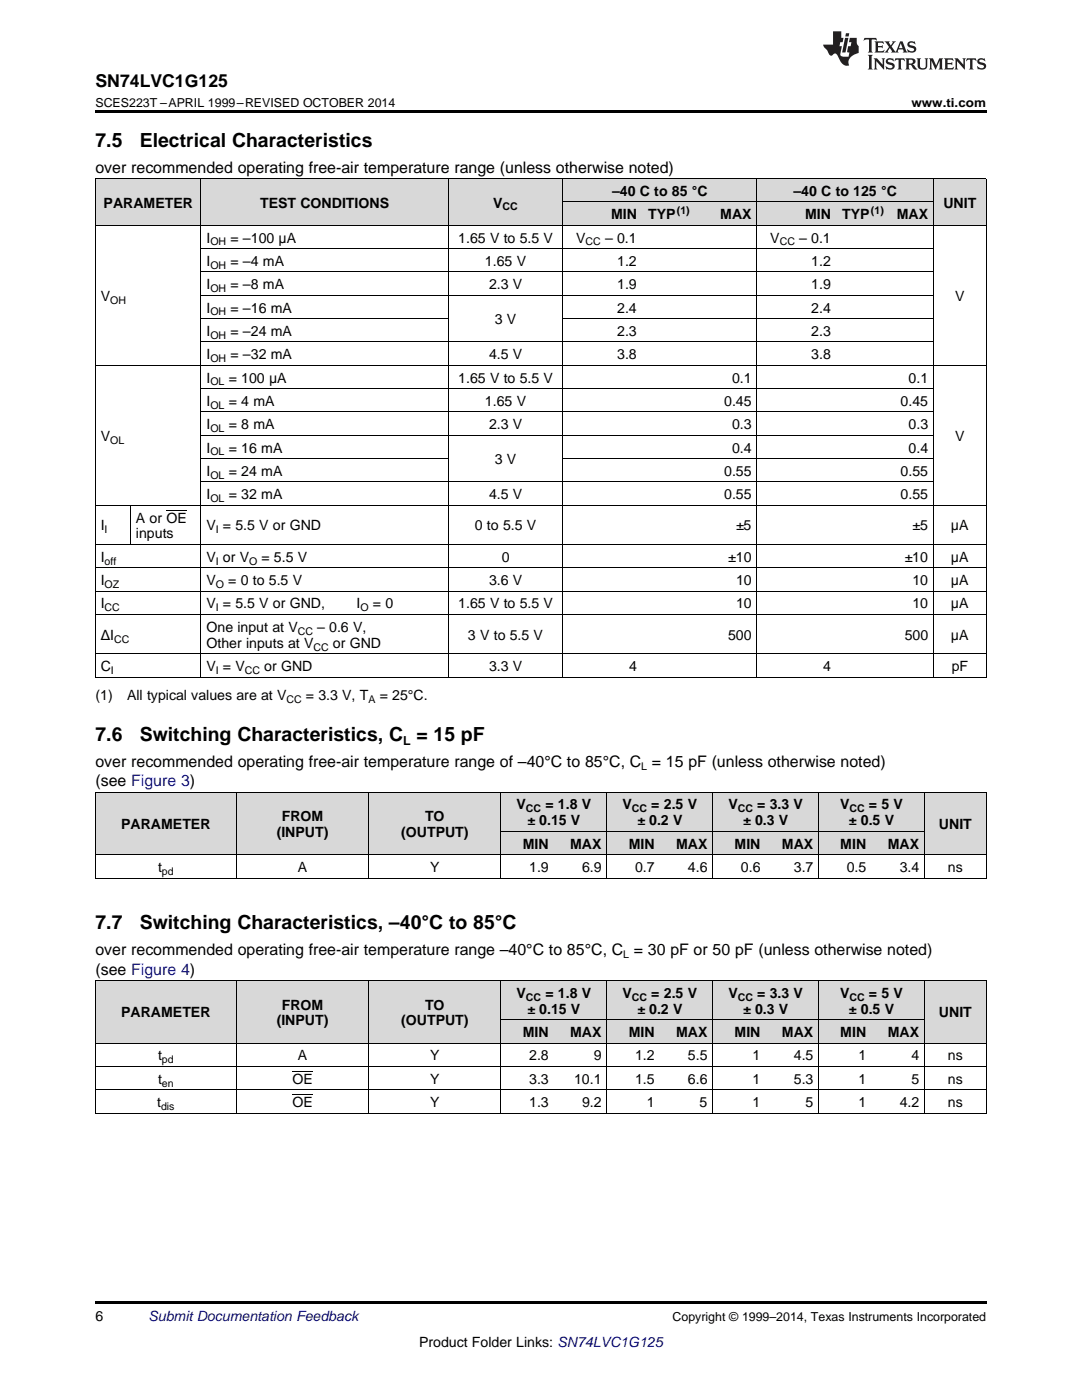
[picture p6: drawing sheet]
<svg xmlns="http://www.w3.org/2000/svg" width="216mm" height="279mm" viewBox="0 0 216 279" stroke-linecap="round" stroke-linejoin="round" font-family="sans-serif">
<g fill="#d8d8d8">
<path d="M19 195.8h28.2v12.4h-28.2z"/>
<path d="M47.2 195.8h26.4v12.4h-26.4z"/>
<path d="M73.6 195.8h26.4v12.4h-26.4z"/>
<path d="M100 203.6h10.6v4.6h-10.6z"/>
<path d="M110.6 203.6h10.5v4.6h-10.5z"/>
<path d="M121.1 203.6h10.6v4.6h-10.6z"/>
<path d="M131.7 203.6h10.6v4.6h-10.6z"/>
<path d="M142.3 203.6h10.5v4.6h-10.5z"/>
<path d="M152.8 203.6h10.6v4.6h-10.6z"/>
<path d="M163.4 203.6h10.6v4.6h-10.6z"/>
<path d="M174 203.6h10.5v4.6h-10.5z"/>
<path d="M184.5 195.8h12.3v12.4h-12.3z"/>
<path d="M100 195.8h10.6v7.8h-10.6z"/>
<path d="M110.6 195.8h10.5v7.8h-10.5z"/>
<path d="M121.1 195.8h10.6v7.8h-10.6z"/>
<path d="M131.7 195.8h10.6v7.8h-10.6z"/>
<path d="M142.3 195.8h10.5v7.8h-10.5z"/>
<path d="M152.8 195.8h10.6v7.8h-10.6z"/>
<path d="M163.4 195.8h10.6v7.8h-10.6z"/>
<path d="M174 195.8h10.5v7.8h-10.5z"/>
<path d="M19 158.2h28.2v12.4h-28.2z"/>
<path d="M47.2 158.2h26.4v12.4h-26.4z"/>
<path d="M73.6 158.2h26.4v12.4h-26.4z"/>
<path d="M100 166h10.6v4.6h-10.6z"/>
<path d="M110.6 166h10.5v4.6h-10.5z"/>
<path d="M121.1 166h10.6v4.6h-10.6z"/>
<path d="M131.7 166h10.6v4.6h-10.6z"/>
<path d="M142.3 166h10.5v4.6h-10.5z"/>
<path d="M152.8 166h10.6v4.6h-10.6z"/>
<path d="M163.4 166h10.6v4.6h-10.6z"/>
<path d="M174 166h10.5v4.6h-10.5z"/>
<path d="M184.5 158.2h12.3v12.4h-12.3z"/>
<path d="M100 158.2h10.6v7.8h-10.6z"/>
<path d="M110.6 158.2h10.5v7.8h-10.5z"/>
<path d="M121.1 158.2h10.6v7.8h-10.6z"/>
<path d="M131.7 158.2h10.6v7.8h-10.6z"/>
<path d="M142.3 158.2h10.5v7.8h-10.5z"/>
<path d="M152.8 158.2h10.6v7.8h-10.6z"/>
<path d="M163.4 158.2h10.6v7.8h-10.6z"/>
<path d="M174 158.2h10.5v7.8h-10.5z"/>
<path d="M19 35.7h7.1v9.3h-7.1z"/>
<path d="M26.1 35.7h1.7v9.3h-1.7z"/>
<path d="M27.8 35.7h12.3v9.3h-12.3z"/>
<path d="M40.1 35.7h12.4v9.3h-12.4z"/>
<path d="M52.5 35.7h17.6v9.3h-17.6z"/>
<path d="M70.1 35.7h19.4v9.3h-19.4z"/>
<path d="M89.5 35.7h22.8v9.3h-22.8z"/>
<path d="M112.3 40.4h15.9v4.6h-15.9z"/>
<path d="M128.2 40.4h10.5v4.6h-10.5z"/>
<path d="M138.7 40.4h12.4v4.6h-12.4z"/>
<path d="M151.1 40.4h15.8v4.6h-15.8z"/>
<path d="M166.9 40.4h10.6v4.6h-10.6z"/>
<path d="M177.5 40.4h8.8v4.6h-8.8z"/>
<path d="M186.3 35.7h10.5v9.3h-10.5z"/>
<path d="M112.3 35.7h15.9v4.7h-15.9z"/>
<path d="M128.2 35.7h10.5v4.7h-10.5z"/>
<path d="M138.7 35.7h12.4v4.7h-12.4z"/>
<path d="M151.1 35.7h15.8v4.7h-15.8z"/>
<path d="M166.9 35.7h10.6v4.7h-10.6z"/>
<path d="M177.5 35.7h8.8v4.7h-8.8z"/>
</g>
<g fill="#000">
<path d="M19 22h177.8v.5h-177.8zM26.1 35.6h1.7v.1h-1.7zM19 135.1l.2 .1zM27.7 135.1l.1 .1zM40 135.1l.1 .1zM52.4 135.1l.1 .1zM70 135.1l.1 .1zM89.4 135.1l.1 .1zM112.2 135.1l.1 .1zM128.1 135.1l.1 .1zM138.6 135.1l.1 .1zM151 135.1l.1 .1z"/>
<path d="M166.8 135.1l.1 .1zM177.4 135.1l.1 .1zM186.2 135.1l.1 .1zM196.7 135.1l.1 .1zM19 175.3h.2zM73.5 175.3h.1zM99.9 175.3h.1zM110.5 175.3h.1zM121 175.3h.1zM131.6 175.3h.1zM142.2 175.3h.1zM152.7 175.3h.1z"/>
<path d="M163.3 175.3h.1zM173.8 175.3h.2zM184.4 175.3h.1zM196.7 175.3h.1zM19 259.7h177.8v.5h-177.8z"/>
</g>
<g fill="none" stroke="#000" stroke-width=".2">
<path d="M19 35.6h177.8M19.1 35.7v99.5M40.1 35.7v99.5M89.4 35.7v99.5M112.3 35.7v99.5M151 35.7v99.5M186.2 35.7v99.5M196.8 35.7v99.5M19 45h177.8M40.1 58.9h146.2M40.1 54.3h146.2M40.1 49.6h146.2"/>
<path d="M112.3 40.3h74M19 72.9h177.8M40.1 77.6h146.2M40.1 68.2h146.2M40.1 63.6h49.3M112.3 63.6h74M40.1 96.2h146.2M40.1 91.5h49.3M40.1 86.9h146.2M40.1 82.2h146.2M112.3 91.5h74M19 118h177.8"/>
<path d="M19 113.3h177.8M19 108.7h177.8M19 100.8h177.8M26 100.9v7.8M19 135.1h177.8M19 130.5h177.8M19 122.6h177.8M19 158.1h177.8M19.1 158.1v17.2M47.1 158.1v17.2M73.5 158.1v17.2M100 158.1v17.2"/>
<path d="M121.1 158.1v17.2M142.2 158.1v17.2M163.3 158.1v17.2M184.4 158.1v17.2M196.8 158.1v17.2M19 175.2h177.8M19 170.6h177.8M100 165.9h84.5M19 195.7h177.8M19.1 195.8v26.4M47.1 195.8v26.4M73.5 195.8v26.4"/>
<path d="M100 195.8v26.4M121.1 195.8v26.4M142.2 195.8v26.4M163.3 195.8v26.4M184.4 195.8v26.4M196.8 195.8v26.4M19 217.5h177.8M19 212.8h177.8M19 208.2h177.8M100 203.5h84.5M19 222.2h177.8"/>
</g>
<g fill="#231f20">
<path d="M172.5 7.6l-.1 .5 .4-.2h.6v.1v2.1l-.2 .4h.9l-.2-.4v-2.1l.1-.1h.5l.5 .2-.2-.5zM174.5 8.3l.2 .3v1.5l-.2 .4h1.8l.2-.6a1.04 1.04 0 0 1-1.3 .2v-.7h.6l.3 .2v-.6l-.3 .2h-.6v-.6l.8-.1 .4 .3-.2-.5zM176.5 8.3l.9 1.1-.9 1.1h.8l-.2-.2 .4-.7 .5 .7-.2 .2h1.5l-.2-.2 .2-.4h.9l.1 .4-.2 .2h1l-.3-.3-.7-1.9h-.5l-.9 2-.8-1 .9-1h-.8l.1 .3-.4 .5-.3-.6 .1-.2zM179.7 8.6l.4 1h-.7zM181.3 8.4a.63 .63 0 0 0-.2 .7 .63 .63 0 0 0 .6 .4l.6 .2 .1 .2a.75 .75 0 0 1-.7 .4 .75 .75 0 0 1-.6-.5l.1 .7 .1-.1a1.11 1.11 0 0 0 1.5-.6 1.13 1.13 0 0 0-1.2-.8l-.1-.4a1.04 1.04 0 0 1 1.2 .2l-.2-.5-.2 .1-.4-.2zM173.2 10.9l.2 .4v2.2l-.2 .4h1l-.3-.4v-2.2l.3-.4zM174.3 11.6l.3 .4v1.5l-.3 .4h.8l-.2-.4v-1.3l1.5 1.7v-1.9l.2-.4h-.7l.2 .4v.9l-1.1-1.3zM177 11.8a.62 .62 0 0 0-.2 .7 .62 .62 0 0 0 .6 .4l.6 .1 .1 .3a.76 .76 0 0 1-.7 .3 .76 .76 0 0 1-.7-.4l.2 .7 .1-.1a1.11 1.11 0 0 0 1.5-.6 1.13 1.13 0 0 0-1.2-.8l-.1-.4a1.04 1.04 0 0 1 1.2 .2l-.2-.6-.2 .1-.5-.1zM178.7 11.6l-.2 .6a.61 .61 0 0 1 .8-.3v1.6l-.2 .4h.9l-.2-.4v-1.6a.63 .63 0 0 1 .7 .3l-.1-.6zM180.6 11.6l.3 .4v1.5l-.3 .4h1l-.2-.2-.1-.8 .6 .2a.76 .76 0 0 0 1.2 .7l-1-1a.58 .58 0 0 0 .6-.5 .58 .58 0 0 0-.5-.6zM181.4 11.9h.1a.45 .45 0 0 1 .5 .1 .45 .45 0 0 1 .1 .5l-.8 .2zM182.9 11.6l.2 .2a2.17 2.17 0 0 0 .3 1.9 .99 .99 0 0 0 1.6-.6v-1.1l.2-.4h-.7l.2 .2a1.92 1.92 0 0 1-.2 1.8 .6 .6 0 0 1-.9-.5v-1.1l.2-.4zM185.4 11.6l.2 .4v1.5l-.2 .4h.7l-.2-.4v-1.4l.8 1.8 .8-1.8v1.4l-.2 .4h.9l-.2-.4v-1.5l.2-.4h-.8l-.6 1.5-.6-1.5zM188.4 11.6l.2 .4v1.5l-.2 .4h1.8l.1-.6a1.04 1.04 0 0 1-1.2 .1v-.6h.5l.4 .2v-.6l-.4 .2h-.5v-.7h.8l.3 .3-.1-.6zM190.5 11.6l.2 .4v1.5l-.2 .4h.7l-.2-.4v-1.3l1.5 1.7v-1.9l.2-.4h-.7l.2 .4v.9l-1.1-1.3zM192.9 11.6l-.1 .6a.61 .61 0 0 1 .7-.3l.1 1.6-.3 .4h1l-.3-.4 .1-1.6a.63 .63 0 0 1 .7 .3l-.1-.6zM195.2 11.8a.62 .62 0 0 0-.2 .7 .62 .62 0 0 0 .6 .4l.6 .1 .1 .3a.76 .76 0 0 1-.7 .3 .76 .76 0 0 1-.6-.4l.1 .7 .1-.1a1.11 1.11 0 0 0 1.6-.6 1.13 1.13 0 0 0-1.3-.8l-.1-.4a1.04 1.04 0 0 1 1.2 .2l-.1-.6-.2 .1-.5-.1z"/>
<path d="M166.2 6.3v2.6h-1.9v.4l.8 .9a.91 .91 0 0 0 1 .8 .56 .56 0 0 1 .5-.3 .56 .56 0 0 1 .5 .3l.4 .8a1.53 1.53 0 0 0 1.9 1.2 1.54 1.54 0 0 1 1-2.1l.9-.3v-1.4a1.52 1.52 0 0 1-.4-1.6h-1.3l-.2 .8h.5l-.2 .8h-.5l-.1 1v.2l.4 .1-.2 .8a1.93 1.93 0 0 1-1.6-.3l.3-1.8h-.5l.2-.8h.4l.2-.8h-.4v-1.3zM168.6 7.6l-.6 2.9h.7l.6-2.9zM168.8 6.6l-.1 .7h.6l.2-.7z"/>
</g>
<path d="M33.2 101.8h4.1M58.3 218.5h4.1M58.3 213.8h4.1" fill="none" stroke="#000" stroke-width=".2"/>
<g font-size="3.9">
<text x="19" y="29.3">7.5</text>
<text x="27.9" y="29.3">Electrical Characteristics</text>
<text x="19" y="147.8">7.6</text>
<text x="27.9" y="147.8">Switching Characteristics, C = 15 pF</text>
<text x="19" y="185.5">7.7</text>
<text x="27.9" y="185.5">Switching Characteristics, –40°C to 85°C</text>
</g>
<text font-size="3.5" x="19" y="17.3">SN74LVC1G125</text>
<g font-size="3.2">
<text x="19" y="34.4">over recommended operating free-air temperature range (unless otherwise noted)</text>
<text x="19" y="153">over recommended operating free-air temperature range of –40°C to 85°C, C = 15 pF (unless otherwise noted)</text>
<text x="19" y="156.9">(see Figure 3)</text>
<text x="19" y="190.6">over recommended operating free-air temperature range –40°C to 85°C, C = 30 pF or 50 pF (unless otherwise noted)</text>
<text x="19" y="194.5">(see Figure 4)</text>
</g>
<g font-size="2.8">
<text x="20.7" y="41.4">PARAMETER</text>
<text x="51.9" y="41.4">TEST CONDITIONS</text>
<text x="98.4" y="41.4">V</text>
<text x="122.1" y="39.1">–40 C to 85 °</text>
<text x="139.2" y="39.1">C</text>
<text x="158.3" y="39.1">–40 C to 125 °C</text>
<text x="188.2" y="41.4">UNIT</text>
<text x="121.9" y="43.7">MIN</text>
<text x="129.3" y="43.7">TYP</text>
<text x="143.7" y="43.7">MAX</text>
<text x="160.7" y="43.7">MIN</text>
<text x="168.1" y="43.7">TYP</text>
<text x="178.9" y="43.7">MAX</text>
<text x="41.2" y="48.4">I</text>
<text x="41.2" y="53.1">I</text>
<text x="46" y="48.4">= –100 μA</text>
<text x="46" y="53.1">= –4 mA</text>
<text x="91.4" y="48.4">1.65 V to 5.5 V</text>
<text x="96.8" y="53.1">1.65 V</text>
<text x="115" y="48.4">V</text>
<text x="120.7" y="48.4">– 0.1</text>
<text x="123.2" y="53.1">1.2</text>
<text x="153.7" y="48.4">V</text>
<text x="159.5" y="48.4">– 0.1</text>
<text x="161.9" y="53.1">1.2</text>
<text x="41.2" y="57.7">I</text>
<text x="46" y="57.7">= –8 mA</text>
<text x="97.6" y="57.7">2.3 V</text>
<text x="123.2" y="57.7">1.9</text>
<text x="161.9" y="57.7">1.9</text>
<text x="20.1" y="60">V</text>
<text x="41.2" y="62.4">I</text>
<text x="46" y="62.4">= –16 mA</text>
<text x="98.7" y="64.7">3 V</text>
<text x="123.2" y="62.4">2.4</text>
<text x="161.9" y="62.4">2.4</text>
<text x="190.6" y="60">V</text>
<text x="41.2" y="67">I</text>
<text x="41.2" y="71.7">I</text>
<text x="46" y="67">= –24 mA</text>
<text x="46" y="71.7">= –32 mA</text>
<text x="97.6" y="71.7">4.5 V</text>
<text x="123.2" y="67">2.3</text>
<text x="123.2" y="71.7">3.8</text>
<text x="161.9" y="67">2.3</text>
<text x="161.9" y="71.7">3.8</text>
<text x="41.2" y="76.3">I</text>
<text x="45.6" y="76.3">= 100 μA</text>
<text x="91.4" y="76.3">1.65 V to 5.5 V</text>
<text x="146.1" y="76.3">0.1</text>
<text x="181.3" y="76.3">0.1</text>
<text x="41.2" y="81">I</text>
<text x="45.6" y="81">= 4 mA</text>
<text x="96.8" y="81">1.65 V</text>
<text x="144.5" y="81">0.45</text>
<text x="179.7" y="81">0.45</text>
<text x="20.1" y="88">V</text>
<text x="41.2" y="85.7">I</text>
<text x="45.6" y="85.7">= 8 mA</text>
<text x="97.6" y="85.7">2.3 V</text>
<text x="146.1" y="85.7">0.3</text>
<text x="181.3" y="85.7">0.3</text>
<text x="190.6" y="88">V</text>
<text x="41.2" y="90.3">I</text>
<text x="41.2" y="95">I</text>
<text x="45.6" y="90.3">= 16 mA</text>
<text x="45.6" y="95">= 24 mA</text>
<text x="98.7" y="92.6">3 V</text>
<text x="144.5" y="95">0.55</text>
<text x="146.1" y="90.3">0.4</text>
<text x="179.7" y="95">0.55</text>
<text x="181.3" y="90.3">0.4</text>
<text x="41.2" y="99.6">I</text>
<text x="45.6" y="99.6">= 32 mA</text>
<text x="97.6" y="99.6">4.5 V</text>
<text x="144.5" y="99.6">0.55</text>
<text x="179.7" y="99.6">0.55</text>
<text x="20.1" y="105.9">I</text>
<text x="27.1" y="104.3">A or OE</text>
<text x="27.1" y="107.5">inputs</text>
<text x="41.2" y="105.9">V = 5.5 V or GND</text>
<text x="94.8" y="105.9">0 to 5.5 V</text>
<text x="146.9" y="105.9">±5</text>
<text x="182.1" y="105.9">±5</text>
<text x="189.8" y="105.9">μA</text>
<text x="20.1" y="112.1">I</text>
<text x="41.2" y="112.1">V or V</text>
<text x="52.2" y="112.1">= 5.5 V</text>
<text x="100.1" y="112.1">0</text>
<text x="145.3" y="112.1">±10</text>
<text x="180.5" y="112.1">±10</text>
<text x="189.8" y="112.1">μA</text>
<text x="20.1" y="116.8">I</text>
<text x="41.2" y="116.8">V</text>
<text x="45.5" y="116.8">= 0 to 5.5 V</text>
<text x="97.6" y="116.8">3.6 V</text>
<text x="146.9" y="116.8">10</text>
<text x="182.1" y="116.8">10</text>
<text x="189.8" y="116.8">μA</text>
<text x="20.1" y="121.4">I</text>
<text x="41.2" y="121.4">V = 5.5 V or GND,</text>
<text x="71.2" y="121.4">I</text>
<text x="74.4" y="121.4">= 0</text>
<text x="91.4" y="121.4">1.65 V to 5.5 V</text>
<text x="146.9" y="121.4">10</text>
<text x="182.1" y="121.4">10</text>
<text x="189.8" y="121.4">μA</text>
<text x="20.1" y="127.7">ΔI</text>
<text x="41.2" y="126.1">One input at V</text>
<text x="41.2" y="129.3">Other inputs at V</text>
<text x="63.3" y="126.1">– 0.6 V,</text>
<text x="66.4" y="129.3">or GND</text>
<text x="93.4" y="127.7">3 V to 5.5 V</text>
<text x="145.3" y="127.7">500</text>
<text x="180.5" y="127.7">500</text>
<text x="189.8" y="127.7">μA</text>
<text x="20.1" y="133.9">C</text>
<text x="41.2" y="133.9">V = V</text>
<text x="52.7" y="133.9">or GND</text>
<text x="97.6" y="133.9">3.3 V</text>
<text x="125.5" y="133.9">4</text>
<text x="164.3" y="133.9">4</text>
<text x="189.9" y="133.9">pF</text>
<text x="19" y="139.8">(1)</text>
<text x="25.4" y="139.8">All typical values are at V</text>
<text x="61" y="139.8">= 3.3 V, T</text>
<text x="75.8" y="139.8">= 25°C.</text>
<text x="103.1" y="161.5">V</text>
<text x="108.8" y="161.5">=</text>
<text x="111.3" y="161.5">1.8 V</text>
<text x="124.2" y="161.5">V</text>
<text x="130" y="161.5">=</text>
<text x="132.5" y="161.5">2.5 V</text>
<text x="145.3" y="161.5">V</text>
<text x="151.1" y="161.5">=</text>
<text x="153.6" y="161.5">3.3 V</text>
<text x="167.6" y="161.5">V</text>
<text x="173.4" y="161.5">= 5 V</text>
<text x="24.2" y="165.5">PARAMETER</text>
<text x="55.2" y="167">(INPUT)</text>
<text x="56.2" y="163.9">FROM</text>
<text x="80" y="167">(OUTPUT)</text>
<text x="84.8" y="163.9">TO</text>
<text x="105.2" y="164.7">± 0.15 V</text>
<text x="127.2" y="164.7">± 0.2 V</text>
<text x="148.3" y="164.7">± 0.3 V</text>
<text x="169.4" y="164.7">± 0.5 V</text>
<text x="187.4" y="165.5">UNIT</text>
<text x="104.3" y="169.4">MIN</text>
<text x="113.8" y="169.4">MAX</text>
<text x="125.4" y="169.4">MIN</text>
<text x="134.9" y="169.4">MAX</text>
<text x="146.6" y="169.4">MIN</text>
<text x="156" y="169.4">MAX</text>
<text x="167.7" y="169.4">MIN</text>
<text x="177.2" y="169.4">MAX</text>
<text x="31.5" y="174">t</text>
<text x="59.4" y="174">A</text>
<text x="85.8" y="174">Y</text>
<text x="105.6" y="174">1.9</text>
<text x="116.1" y="174">6.9</text>
<text x="126.7" y="174">0.7</text>
<text x="137.3" y="174">4.6</text>
<text x="147.8" y="174">0.6</text>
<text x="158.4" y="174">3.7</text>
<text x="168.9" y="174">0.5</text>
<text x="179.5" y="174">3.4</text>
<text x="189.2" y="174">ns</text>
<text x="24.2" y="203.1">PARAMETER</text>
<text x="56.2" y="201.5">FROM</text>
<text x="84.8" y="201.5">TO</text>
<text x="103.1" y="199.1">V</text>
<text x="105.2" y="202.3">± 0.15 V</text>
<text x="108.8" y="199.1">=</text>
<text x="111.3" y="199.1">1.8 V</text>
<text x="124.2" y="199.1">V</text>
<text x="127.2" y="202.3">± 0.2 V</text>
<text x="130" y="199.1">=</text>
<text x="132.5" y="199.1">2.5 V</text>
<text x="145.3" y="199.1">V</text>
<text x="148.3" y="202.3">± 0.3 V</text>
<text x="151.1" y="199.1">=</text>
<text x="153.6" y="199.1">3.3 V</text>
<text x="167.6" y="199.1">V</text>
<text x="169.4" y="202.3">± 0.5 V</text>
<text x="173.4" y="199.1">= 5 V</text>
<text x="187.4" y="203.1">UNIT</text>
<text x="55.2" y="204.6">(INPUT)</text>
<text x="80" y="204.6">(OUTPUT)</text>
<text x="104.3" y="207">MIN</text>
<text x="113.8" y="207">MAX</text>
<text x="125.4" y="207">MIN</text>
<text x="134.9" y="207">MAX</text>
<text x="146.6" y="207">MIN</text>
<text x="156" y="207">MAX</text>
<text x="167.7" y="207">MIN</text>
<text x="177.2" y="207">MAX</text>
<text x="31.5" y="211.6">t</text>
<text x="59.4" y="211.6">A</text>
<text x="85.8" y="211.6">Y</text>
<text x="105.6" y="211.6">2.8</text>
<text x="118.5" y="211.6">9</text>
<text x="126.7" y="211.6">1.2</text>
<text x="137.3" y="211.6">5.5</text>
<text x="150.2" y="211.6">1</text>
<text x="158.4" y="211.6">4.5</text>
<text x="171.3" y="211.6">1</text>
<text x="181.9" y="211.6">4</text>
<text x="189.2" y="211.6">ns</text>
<text x="31.4" y="220.9">t</text>
<text x="31.5" y="216.3">t</text>
<text x="58.3" y="216.3">OE</text>
<text x="58.3" y="220.9">OE</text>
<text x="85.8" y="216.3">Y</text>
<text x="85.8" y="220.9">Y</text>
<text x="105.6" y="216.3">3.3</text>
<text x="105.6" y="220.9">1.3</text>
<text x="114.5" y="216.3">10.1</text>
<text x="116.1" y="220.9">9.2</text>
<text x="126.7" y="216.3">1.5</text>
<text x="129" y="220.9">1</text>
<text x="137.3" y="216.3">6.6</text>
<text x="139.6" y="220.9">5</text>
<text x="150.2" y="216.3">1</text>
<text x="150.2" y="220.9">1</text>
<text x="158.4" y="216.3">5.3</text>
<text x="160.7" y="220.9">5</text>
<text x="171.3" y="216.3">1</text>
<text x="171.3" y="220.9">1</text>
<text x="179.5" y="220.9">4.2</text>
<text x="181.9" y="216.3">5</text>
<text x="189.2" y="216.3">ns</text>
<text x="189.2" y="220.9">ns</text>
<text x="19" y="263.6">6</text>
<text x="83.6" y="268.9">Product Folder Links: SN74LVC1G125</text>
</g>
<text font-size="2.8" fill="#0000c8" x="29.6" y="263.6">Submit Documentation Feedback</text>
<g font-size="2.5">
<text x="19" y="21.4">SCES223T –APRIL 1999–REVISED OCTOBER 2014</text>
<text x="181.9" y="21.4">www.ti.com</text>
<text x="80.4" y="148.6">L</text>
<text x="134.2" y="263.6">Copyright © 1999–2014, Texas Instruments Incorporated</text>
</g>
<g font-size="2.1">
<text x="100.3" y="42">CC</text>
<text x="135.1" y="42.6">(1)</text>
<text x="173.8" y="42.6">(1)</text>
<text x="42" y="49">OH</text>
<text x="42" y="53.6">OH</text>
<text x="116.8" y="49">CC</text>
<text x="155.6" y="49">CC</text>
<text x="42" y="58.3">OH</text>
<text x="22" y="60.6">OH</text>
<text x="42" y="62.9">OH</text>
<text x="42" y="67.6">OH</text>
<text x="42" y="72.2">OH</text>
<text x="42" y="76.9">OL</text>
<text x="42" y="81.6">OL</text>
<text x="22" y="88.5">OL</text>
<text x="42" y="86.2">OL</text>
<text x="42" y="90.9">OL</text>
<text x="42" y="95.5">OL</text>
<text x="42" y="100.2">OL</text>
<text x="20.9" y="106.4">I</text>
<text x="43.1" y="106.4">I</text>
<text x="20.9" y="112.7">off</text>
<text x="43.1" y="112.7">I</text>
<text x="49.7" y="112.7">O</text>
<text x="20.9" y="117.3">OZ</text>
<text x="43.1" y="117.3">O</text>
<text x="20.9" y="122">CC</text>
<text x="43.1" y="122">I</text>
<text x="71.9" y="122">O</text>
<text x="22.8" y="128.2">CC</text>
<text x="59.4" y="126.6">CC</text>
<text x="62.5" y="129.8">CC</text>
<text x="22.1" y="134.5">I</text>
<text x="43.1" y="134.5">I</text>
<text x="48.9" y="134.5">CC</text>
<text x="57.1" y="140.3">CC</text>
<text x="73.5" y="140.3">A</text>
<text x="128" y="153.6">L</text>
<text x="105" y="162.1">CC</text>
<text x="126.1" y="162.1">CC</text>
<text x="147.2" y="162.1">CC</text>
<text x="169.5" y="162.1">CC</text>
<text x="32.3" y="174.6">pd</text>
<text x="124.4" y="191.2">L</text>
<text x="105" y="199.7">CC</text>
<text x="126.1" y="199.7">CC</text>
<text x="147.2" y="199.7">CC</text>
<text x="169.5" y="199.7">CC</text>
<text x="32.3" y="212.2">pd</text>
<text x="32.1" y="221.5">dis</text>
<text x="32.3" y="216.9">en</text>
</g>
</svg>
